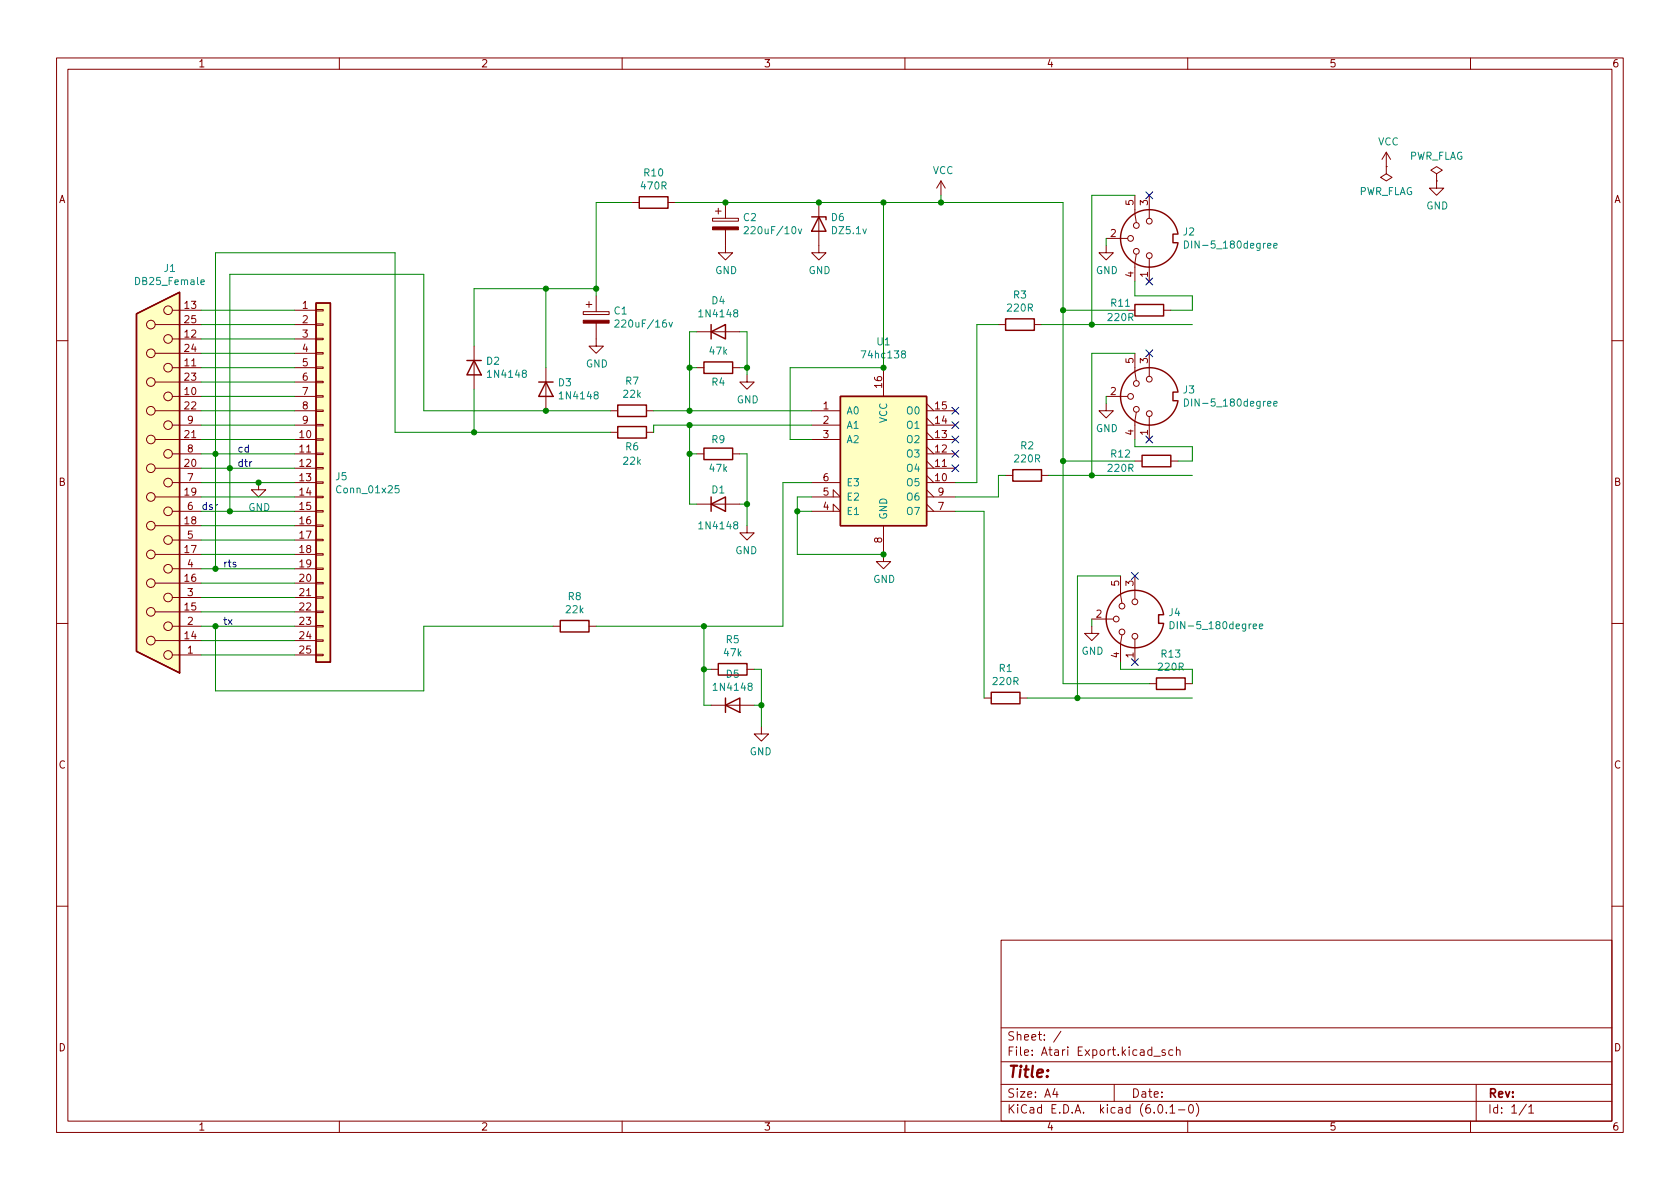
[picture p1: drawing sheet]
<svg xmlns="http://www.w3.org/2000/svg" width="297mm" height="210mm" viewBox="0 0 297 210" stroke-linecap="round" stroke-linejoin="round" font-family="sans-serif">
<g fill="none" stroke="#840000" stroke-width=".18">
<path d="M10 10.2h277v190.1h-277zM12 12.2h273v186.1h-273zM60 10.2v2M110 10.2v2M160 10.2v2M210 10.2v2M260 10.2v2M111.8 35.8h1.2M118.1 35.8h1.3M126 38.6h4.6v.5h-4.6zM126.5 37.3h1M127 36.8v1"/>
<path d="M128.3 35.8v2.8M144.8 35.8v8.9h1.2l-1.2 1.3-1.3-1.3h1.3M166.4 32l-.8 1.3M166.4 32v2.5M166.4 32l.7 1.3M200.7 34.5v3.3l.2 1.6M203.2 34.5v4.1M245.1 29.5v1.2l1 .7-1 .6-1-.6 1-.7M245.1 29.5h.1M245.1 26.9l-.8 1.3M245.1 26.9v2.6M245.1 26.9l.8 1.3"/>
<path d="M254 32v1.3h1.3l-1.3 1.2-1.3-1.2h1.3M254 30.7l1-.6-1-.6-1 .6 1 .6v1.3M254 32h.1M27.4 57.4h8.2M30.5 54.9h5.1M30.5 59.9h5.1M52.1 57.4h3.8M52.1 54.9h3.8M52.1 59.9h3.8M55.9 59.8h1.2v.3h-1.2zM55.9 57.3h1.2v.2h-1.2zM55.9 54.7h1.2v.3h-1.2z"/>
<path d="M103.1 55.1h4.6v.5h-4.6zM103.6 53.8h1M104.1 53.3v1.1M105.4 57.1v4.1h1.3l-1.3 1.3-1.3-1.3h1.3M105.4 52.3v2.8M123.2 58.7h7.6M128.3 40.6v4.1h1.2l-1.2 1.3-1.3-1.3h1.3M176.5 57.4h1.3M182.9 57.4h1.2M195.6 43.4v1.3h1.2l-1.2 1.3-1.3-1.3h1.3M195.6 42.2h3.8M199.4 54.9h1.3"/>
<path d="M200.9 45l-.2 1.5v3.3M203.2 45.7v4.1M205.7 54.9h1.3M10 60.2h2M27.4 72.6h8.2M27.4 77.7h8.2M27.4 62.5h8.2M27.4 67.6h8.2M30.5 65h5.1M30.5 70.1h5.1M30.5 75.2h5.1M52.1 65h3.8"/>
<path d="M52.1 70.1h3.8M52.1 72.6h3.8M52.1 77.7h3.8M52.1 75.2h3.8M52.1 62.5h3.8M52.1 67.6h3.8M55.9 77.6h1.2v.2h-1.2zM55.9 75.1h1.2v.2h-1.2zM55.9 72.5h1.2v.3h-1.2zM55.9 70h1.2v.2h-1.2zM55.9 67.4h1.2v.3h-1.2zM55.9 64.9h1.2v.2h-1.2z"/>
<path d="M55.9 62.4h1.2v.2h-1.2zM83.8 61.2v7.6M96.5 65v7.6M107.9 76.4h1.3M107.9 72.6h1.3M114.3 76.4h1.3M114.3 72.6h1.3M123.2 65h1.3M129.5 65h1.3M132.1 66.3v1.3h1.2l-1.2 1.2-1.3-1.2h1.3M143.5 72.6h5.1M143.5 77.7h5.1"/>
<path d="M143.5 75.2h5.1M156.2 65v5.1M163.8 72.6h5.1M163.8 79l1.3 1.3M163.8 77.7h5.1M163.8 76.4l1.3 1.3M163.8 75.2h5.1M163.8 73.9l1.3 1.3M163.8 71.4l1.3 1.2M195.6 71.4v1.2h1.2l-1.2 1.3-1.3-1.3h1.3M195.6 70.1h3.8M200.7 62.5v3.3l.2 1.5"/>
<path d="M200.9 72.9l-.2 1.5v3.3M203.2 62.5v4M203.2 73.7v4M285 60.2h2M27.4 82.8h8.2M27.4 87.9h8.2M27.4 93h8.2M27.4 98h8.2M30.5 80.3h5.1M30.5 85.3h5.1M30.5 90.4h5.1M30.5 95.5h5.1"/>
<path d="M45.7 85.3v1.3h1.3l-1.3 1.3-1.3-1.3h1.3M52.1 80.3h3.8M52.1 85.3h3.8M52.1 82.8h3.8M52.1 90.4h3.8M52.1 87.9h3.8M52.1 93h3.8M52.1 95.5h3.8M52.1 98h3.8M55.9 97.9h1.2v.3h-1.2zM55.9 95.4h1.2v.2h-1.2zM55.9 92.8h1.2v.3h-1.2z"/>
<path d="M55.9 90.3h1.2v.2h-1.2zM55.9 87.8h1.2v.2h-1.2zM55.9 85.2h1.2v.3h-1.2zM55.9 82.7h1.2v.2h-1.2zM55.9 80.1h1.2v.3h-1.2zM123.2 89.1h7.6M123.2 80.3h1.3M129.5 80.3h1.3M132.1 93v1.2h-1.3l1.3 1.3 1.2-1.3h-1.2M143.5 90.4h5.1l-1.3-1.3v1.3M143.5 87.9h5.1l-1.3-1.3v1.3M143.5 85.3h5.1"/>
<path d="M156.2 93v6.3h1.3l-1.3 1.3-1.3-1.3h1.3M163.8 80.3h5.1M163.8 85.3h5.1M163.8 84.1l1.3 1.2M163.8 82.8h5.1M163.8 81.5l1.3 1.3M163.8 90.4h5.1M163.8 87.9h5.1M163.8 89.1l1.3 1.3M163.8 86.6l1.3 1.3M177.8 84.1h1.3M184.1 84.1h1.3"/>
<path d="M200.7 81.5h1.2M207 81.5h1.3M10 110.2h2M27.4 103.1h8.2M27.4 108.2h8.2M27.4 113.3h8.2M30.5 110.7h5.1M30.5 100.6h5.1M30.5 105.7h5.1M30.5 115.8h5.1M52.1 110.7h3.8M52.1 100.6h3.8"/>
<path d="M52.1 103.1h3.8M52.1 105.7h3.8M52.1 108.2h3.8M52.1 113.3h3.8M52.1 115.8h3.8M55.9 115.7h1.2v.2h-1.2zM55.9 113.2h1.2v.2h-1.2zM55.9 110.6h1.2v.3h-1.2zM55.9 108.1h1.2v.2h-1.2zM55.9 105.5h1.2v.3h-1.2zM55.9 103h1.2v.2h-1.2zM55.9 100.5h1.2v.2h-1.2z"/>
<path d="M97.8 110.7h1.3M104.1 110.7h1.3M125.7 118.4h1.3M132.1 118.4h1.2M193 110.7v1.3h1.3l-1.3 1.3-1.2-1.3h1.2M193 109.5h3.8M198.1 101.8v3.4l.3 1.5M198.4 112.3l-.3 1.5v3.3M200.7 101.8v4.1M200.7 113v4.1M285 110.2h2M125.7 124.7h7.6"/>
<path d="M134.6 128.5v1.3h-1.3l1.3 1.3 1.3-1.3h-1.3M174 123.4h1.3M180.3 123.4h1.3M203.2 120.9h1.3M209.5 120.9h1.3M10 160.2h2M177 166.3h108v32h-108zM285 160.2h2M60 198.3v2M110 198.3v2M160 198.3v2M177 194.8h108"/>
<path d="M177 191.8h108M177 187.8h108M177 181.8h108M186.5 192.5l-.4 1h1M186.9 193v1M187.6 182.4l-1.3 1.9M197 191.8v3M204 186.8h1.1M204.9 195.4l.2-.1a.81 .81 0 0 1 .6 .7 .81 .81 0 0 1-.3 .8h-.2a.81 .81 0 0 1-.6-.6 .81 .81 0 0 1 .3-.8zM206 185.7l-.4-.1-.2 .2 .1 .3 .5 .1v.4h-.6M206.2 196.7v.1M206.9 195.8l.4-.5v1.5"/>
<path d="M206.9 196.8h.8M207.4 185.7l-.5-.1-.3 .3v.4l.2 .3h.6M208 185.8l.2-.2 .4 .1v.9M208 185.1v1.5M208.4 196.3h1.1M210 198.3v2M210.4 195.4l.1-.1a.81 .81 0 0 1 .6 .7 .81 .81 0 0 1-.3 .8h-.2a.81 .81 0 0 1-.5-.6 .81 .81 0 0 1 .3-.8zM211.5 195.1a1.72 1.72 0 0 1 0 2.3M260 198.3v2M261 191.8v6.5M269.9 195.3l-1.3 1.9M270.3 195.8l.4-.5v1.5"/>
<path d="M270.3 196.8h.9"/>
<circle cx="200.9" cy="39.9" r=".51"/>
<circle cx="203.2" cy="39.1" r=".51"/>
<circle cx="26.7" cy="57.4" r=".76"/>
<circle cx="29.7" cy="59.9" r=".76"/>
<circle cx="29.7" cy="54.9" r=".76"/>
<circle cx="199.9" cy="42.2" r=".51"/>
<circle cx="200.9" cy="44.4" r=".51"/>
<circle cx="203.2" cy="45.2" r=".51"/>
<circle cx="26.7" cy="62.5" r=".76"/>
<circle cx="26.7" cy="67.6" r=".76"/>
<circle cx="26.7" cy="72.6" r=".76"/>
<circle cx="26.7" cy="77.7" r=".76"/>
<circle cx="29.7" cy="70.1" r=".76"/>
<circle cx="29.7" cy="75.2" r=".76"/>
<circle cx="29.7" cy="65" r=".76"/>
<circle cx="199.9" cy="70.1" r=".51"/>
<circle cx="200.9" cy="67.8" r=".51"/>
<circle cx="200.9" cy="72.4" r=".51"/>
<circle cx="203.2" cy="67.1" r=".51"/>
<circle cx="203.2" cy="73.1" r=".51"/>
<circle cx="26.7" cy="98" r=".76"/>
<circle cx="26.7" cy="82.8" r=".76"/>
<circle cx="26.7" cy="87.9" r=".76"/>
<circle cx="26.7" cy="93" r=".76"/>
<circle cx="29.7" cy="80.3" r=".76"/>
<circle cx="29.7" cy="90.4" r=".76"/>
<circle cx="29.7" cy="95.5" r=".76"/>
<circle cx="29.7" cy="85.3" r=".76"/>
<circle cx="26.7" cy="108.2" r=".76"/>
<circle cx="26.7" cy="113.3" r=".76"/>
<circle cx="26.7" cy="103.1" r=".76"/>
<circle cx="29.7" cy="115.8" r=".76"/>
<circle cx="29.7" cy="105.7" r=".76"/>
<circle cx="29.7" cy="100.6" r=".76"/>
<circle cx="29.7" cy="110.7" r=".76"/>
<circle cx="197.4" cy="109.5" r=".51"/>
<circle cx="198.4" cy="107.2" r=".51"/>
<circle cx="198.4" cy="111.8" r=".51"/>
<circle cx="200.7" cy="112.5" r=".51"/>
<circle cx="200.7" cy="106.4" r=".51"/>
</g>
<g fill="none" stroke="#840000" stroke-width=".25">
<path d="M113 34.8h5.1v2h-5.1zM143.5 38.3h2.5v.6M144.8 38.3l1.2 2.6h-2.5zM24.1 55.5l7.6-3.8v67.3l-7.6-3.8zM55.9 53.6h2.5v63.5h-2.5zM125.7 58.7l2.6-1.3v2.5zM125.7 57.4v2.5M177.8 56.4h5.1v2h-5.1zM200.7 53.8h5v2.1h-5zM208.2 41.4h-.8v1.5h.8M208.3 41.4a5.1 5.1 0 0 0-7.8-3.5 5.1 5.1 0 0 0 0 8.5 5.1 5.1 0 0 0 7.8-3.5M82.5 63.7h2.6"/>
<path d="M83.8 63.7l1.3 2.6h-2.6zM95.2 67.6h2.6M96.5 67.6l1.3 2.5h-2.6zM109.2 75.4h5.1v2.1h-5.1zM109.2 71.6h5.1v2.1h-5.1zM124.5 64h5v2h-5zM124.5 79.2h5v2.1h-5zM148.6 70.1h15.2v22.9h-15.2zM208.2 69.3h-.8v1.6h.8M208.3 69.3a5.1 5.1 0 0 0-7.8-3.5 5.1 5.1 0 0 0 0 8.6 5.1 5.1 0 0 0 7.8-3.5M125.7 89.1l2.6-1.2v2.5zM125.7 87.9v2.5"/>
<path d="M179.1 83.1h5v2h-5zM201.9 80.5h5.1v2h-5.1zM99.1 109.7h5v2.1h-5zM127 117.3h5.1v2.1h-5.1zM200.7 104.4a5.1 5.1 0 0 0-5.1 5.1 5.1 5.1 0 0 0 5.1 5M200.7 104.4a5.1 5.1 0 0 1 5 4.3M204.5 119.9h5v2h-5zM205.6 108.7h-.7v1.5h.7M205.7 110.2a5.1 5.1 0 0 1-5 4.3M128.3 124.7l2.5-1.3v2.6zM128.3 123.4v2.6M175.3 122.4h5v2.1h-5z"/>
</g>
<g fill="none" stroke="#008484" stroke-width=".18">
<path d="M35.5 49.9l.6-.1v-.3h-.4l-.2 .2 .1 .6h.5M108.7 56.7l.5-.1 .3 .3-.8 .9h.8M118.3 57l.3 .8 .3-.8M131.6 40.2l.5-.1 .2 .3-.8 .9h.8M141.1 40.5l.3 .8 .3-.8M209.4 42.6a.64 .64 0 0 1 .8 .6 .64 .64 0 0 1-.8 .7zM225.2 43.5l.6-.2v-.2l-.4-.1-.2 .2 .1 .6h.5M159.6 62.6l-.2-.3v-.1l.2-.2 .4 .1 .1 .2v.2l-.6 .1-.1 .2v.3l.2 .2 .4-.1 .1-.1v-.3l-.2-.2M209.4 70.5a.64 .64 0 0 1 .8 .7 .64 .64 0 0 1-.8 .6zM225.2 71.4l.6-.1v-.3h-.4l-.2 .2 .1 .6h.5M70.5 85.9h-.6l-.1 .6 .2-.1h.4l.2 .2-.1 .4-.2 .2-.5-.2M206.9 109.9a.64 .64 0 0 1 .7 .7 .64 .64 0 0 1-.7 .6z"/>
<path d="M222.7 110.8l.6-.2-.1-.2-.4-.1-.1 .2v.6h.5"/>
</g>
<g fill="#840000" stroke="#840000" stroke-width=".18">
<path d="M103.1 56.6h4.6v.5h-4.6z"/>
<path d="M126 40.1h4.6v.5h-4.6z"/>
</g>
<g fill="#ffffc2" stroke="#ffffc2" stroke-width=".18">
<path d="M148.6 70.1h15.2v22.9h-15.2z"/>
<path d="M55.9 53.6h2.5v63.5h-2.5z"/>
<path d="M24.1 55.5l7.6-3.8v67.3l-7.6-3.8z"/>
</g>
<g fill="none" stroke="#008400" stroke-width=".18">
<path d="M111.8 35.8h-6.4v16.5M119.4 35.8h68.6v85.1h15.2M156.2 35.8v29.2h-16.5v12.7h3.8M166.4 34.5v1.3M200.7 34.5h-7.7v22.9M35.6 57.4h16.5M35.6 59.9h16.5M35.6 54.9h16.5M96.5 51v14M105.4 51h-21.6v10.2M123.2 58.7h-1.3v13.9M130.8 58.7h1.3v7.6"/>
<path d="M176.5 57.4h-3.8v27.9h-3.8M184.1 57.4h26.7M188 54.9h11.4M195.6 42.2v1.2M200.7 49.8v2.5h10.1v2.6h-3.8M35.6 77.7h16.5M35.6 75.2h16.5M35.6 72.6h16.5M35.6 65h16.5M35.6 70.1h16.5M35.6 67.6h16.5M35.6 62.5h16.5"/>
<path d="M83.8 68.8v7.6M107.9 72.6h-33v-24.1h-34.3v41.9M107.9 76.4h-38.1v-31.7h-31.7v55.9M115.6 72.6h27.9M121.9 75.2v13.9h1.3M121.9 65h1.3M130.8 65h1.3M143.5 75.2h-27.9v1.2M195.6 70.1v1.3M200.7 77.7v1.3h10.1v2.5h-2.5M200.7 62.5h-7.7v21.6M35.6 98h16.5"/>
<path d="M35.6 87.9h16.5M35.6 85.3h16.5M35.6 90.4h16.5M35.6 80.3h16.5M35.6 82.8h16.5M35.6 93h16.5M35.6 95.5h16.5M121.9 80.3h1.3M130.8 80.3h1.3v12.7M130.8 89.1h1.3M141 90.4h2.5M143.5 87.9h-2.5v10.1h15.2"/>
<path d="M143.5 85.3h-5.1v25.4h-33M168.9 90.4h5.1v33M177.8 84.1h-1.3v3.8h-7.6M185.4 84.1h25.4M188 81.5h12.7M35.6 110.7h16.5M35.6 100.6h16.5M35.6 113.3h16.5M35.6 115.8h16.5M35.6 105.7h16.5M35.6 108.2h16.5M35.6 103.1h16.5"/>
<path d="M38.1 110.7v11.5h36.8v-11.5h22.9M124.5 110.7v14h1.2M124.5 118.4h1.2M133.3 118.4h1.3v10.1M193 109.5v1.2M198.1 117.1v1.3h12.7v2.5M198.1 101.8h-7.6v21.6M133.3 124.7h1.3M181.6 123.4h29.2"/>
</g>
<g fill="none" stroke="#000084" stroke-width=".18">
<path d="M202.6 33.9l1.2 1.2M203.8 33.9l-1.2 1.2M202.6 49.2l1.2 1.2M203.8 49.2l-1.2 1.2M168.3 74.6l1.2 1.2M168.3 79.6l1.2 1.3M168.3 72l1.2 1.2M168.3 77.1l1.2 1.2M169.5 74.6l-1.2 1.2M169.5 79.6l-1.2 1.3M169.5 72l-1.2 1.2M169.5 77.1l-1.2 1.2"/>
<path d="M202.6 77.1l1.2 1.2M202.6 61.9l1.2 1.2M203.8 77.1l-1.2 1.2M203.8 61.9l-1.2 1.2M168.3 82.2l1.2 1.2M169.5 82.2l-1.2 1.2M200.1 116.5l1.2 1.2M200.1 101.2l1.2 1.3M201.3 116.5l-1.2 1.2M201.3 101.2l-1.2 1.3"/>
</g>
<g fill="#008400" stroke="#008400" stroke-width=".18">
<circle cx="83.8" cy="76.4" r=".46"/>
<circle cx="96.5" cy="72.6" r=".46"/>
<circle cx="121.9" cy="72.6" r=".46"/>
<circle cx="121.9" cy="65" r=".46"/>
<circle cx="105.4" cy="51" r=".46"/>
<circle cx="96.5" cy="51" r=".46"/>
<circle cx="128.3" cy="35.8" r=".46"/>
<circle cx="144.8" cy="35.8" r=".46"/>
<circle cx="156.2" cy="65" r=".46"/>
<circle cx="132.1" cy="65" r=".46"/>
<circle cx="156.2" cy="35.8" r=".46"/>
<circle cx="156.2" cy="98" r=".46"/>
<circle cx="141" cy="90.4" r=".46"/>
<circle cx="134.6" cy="124.7" r=".46"/>
<circle cx="45.7" cy="85.3" r=".46"/>
<circle cx="40.6" cy="90.4" r=".46"/>
<circle cx="188" cy="81.5" r=".46"/>
<circle cx="166.4" cy="35.8" r=".46"/>
<circle cx="193" cy="57.4" r=".46"/>
<circle cx="188" cy="54.9" r=".46"/>
<circle cx="38.1" cy="110.7" r=".46"/>
<circle cx="38.1" cy="100.6" r=".46"/>
<circle cx="38.1" cy="80.3" r=".46"/>
<circle cx="40.6" cy="82.8" r=".46"/>
<circle cx="124.5" cy="110.7" r=".46"/>
<circle cx="132.1" cy="89.1" r=".46"/>
<circle cx="124.5" cy="118.4" r=".46"/>
<circle cx="121.9" cy="75.2" r=".46"/>
<circle cx="121.9" cy="80.3" r=".46"/>
<circle cx="193" cy="84.1" r=".46"/>
<circle cx="190.5" cy="123.4" r=".46"/>
</g>
<text font-size="2.8" fill="#840000" x="178" y="190.6">Title:</text>
<g font-size="2.1" fill="#840000">
<text x="178" y="184">Sheet: /</text>
<text x="178" y="186.7">File: Atari Export.kicad_sch</text>
<text x="178" y="196.9">KiCad E.D.A. kicad (6.0.1-0)</text>
<text x="178" y="194.1">Size: A4</text>
<text x="200" y="194.1">Date:</text>
<text x="263" y="194.1">Rev:</text>
<text x="263" y="196.9">Id: 1/1</text>
</g>
<g font-size="1.8" fill="#840000">
<text x="35" y="11.9">1</text>
<text x="85" y="11.9">2</text>
<text x="135" y="11.9">3</text>
<text x="185" y="11.9">4</text>
<text x="235" y="11.9">5</text>
<text x="285" y="11.9">6</text>
<text x="10.3" y="35.9">A</text>
<text x="285.3" y="35.9">A</text>
<text x="196.4" y="41.9">2</text>
<text x="200.4" y="36.3" transform="rotate(-90 200.4 36.3)">5</text>
<text x="202.9" y="36.3" transform="rotate(-90 202.9 36.3)">3</text>
<text x="200.4" y="49" transform="rotate(-90 200.4 49)">4</text>
<text x="202.9" y="49" transform="rotate(-90 202.9 49)">1</text>
<text x="32.7" y="59.7">12</text>
<text x="32.7" y="54.6">13</text>
<text x="32.7" y="57.1">25</text>
<text x="53.5" y="54.6">1</text>
<text x="53.5" y="57.1">2</text>
<text x="53.5" y="59.7">3</text>
<text x="32.7" y="64.8">11</text>
<text x="32.7" y="62.2">24</text>
<text x="53.5" y="62.2">4</text>
<text x="53.5" y="64.8">5</text>
<text x="200.4" y="64.2" transform="rotate(-90 200.4 64.2)">5</text>
<text x="202.9" y="64.2" transform="rotate(-90 202.9 64.2)">3</text>
<text x="32.7" y="69.8">10</text>
<text x="32.7" y="67.3">23</text>
<text x="53.5" y="67.3">6</text>
<text x="53.5" y="69.8">7</text>
<text x="156" y="68.5" transform="rotate(-90 156 68.5)">16</text>
<text x="196.4" y="69.8">2</text>
<text x="32.7" y="77.5">21</text>
<text x="32.7" y="72.4">22</text>
<text x="33.2" y="74.9">9</text>
<text x="53" y="77.5">10</text>
<text x="53.5" y="72.4">8</text>
<text x="53.5" y="74.9">9</text>
<text x="145.6" y="72.4">1</text>
<text x="145.6" y="74.9">2</text>
<text x="145.6" y="77.5">3</text>
<text x="165.4" y="77.5">13</text>
<text x="165.4" y="74.9">14</text>
<text x="165.4" y="72.4">15</text>
<text x="200.4" y="76.9" transform="rotate(-90 200.4 76.9)">4</text>
<text x="202.9" y="76.9" transform="rotate(-90 202.9 76.9)">1</text>
<text x="32.7" y="82.5">20</text>
<text x="33.2" y="80">8</text>
<text x="53" y="80">11</text>
<text x="53" y="82.5">12</text>
<text x="165.4" y="82.5">11</text>
<text x="165.4" y="80">12</text>
<text x="10.3" y="85.9">B</text>
<text x="32.7" y="87.6">19</text>
<text x="33.2" y="85.1">7</text>
<text x="53" y="85.1">13</text>
<text x="53" y="87.6">14</text>
<text x="145.6" y="87.6">5</text>
<text x="145.6" y="85.1">6</text>
<text x="165.4" y="85.1">10</text>
<text x="165.9" y="87.6">9</text>
<text x="285.3" y="85.9">B</text>
<text x="32.7" y="92.7">18</text>
<text x="33.2" y="95.2">5</text>
<text x="33.2" y="90.2">6</text>
<text x="53" y="90.2">15</text>
<text x="53" y="92.7">16</text>
<text x="53" y="95.2">17</text>
<text x="145.6" y="90.2">4</text>
<text x="156" y="96" transform="rotate(-90 156 96)">8</text>
<text x="165.9" y="90.2">7</text>
<text x="32.7" y="97.8">17</text>
<text x="33.2" y="100.3">4</text>
<text x="53" y="97.8">18</text>
<text x="53" y="100.3">19</text>
<text x="32.7" y="107.9">15</text>
<text x="32.7" y="102.9">16</text>
<text x="33.2" y="105.4">3</text>
<text x="53" y="102.9">20</text>
<text x="53" y="105.4">21</text>
<text x="53" y="107.9">22</text>
<text x="197.9" y="103.6" transform="rotate(-90 197.9 103.6)">5</text>
<text x="200.4" y="103.6" transform="rotate(-90 200.4 103.6)">3</text>
<text x="32.7" y="113">14</text>
<text x="33.2" y="110.5">2</text>
<text x="53" y="110.5">23</text>
<text x="53" y="113">24</text>
<text x="193.8" y="109.2">2</text>
<text x="33.2" y="115.6">1</text>
<text x="53" y="115.6">25</text>
<text x="197.9" y="116.3" transform="rotate(-90 197.9 116.3)">4</text>
<text x="200.4" y="116.3" transform="rotate(-90 200.4 116.3)">1</text>
<text x="10.3" y="135.9">C</text>
<text x="285.3" y="135.9">C</text>
<text x="10.3" y="185.9">D</text>
<text x="285.3" y="185.9">D</text>
<text x="35" y="199.9">1</text>
<text x="85" y="199.9">2</text>
<text x="135" y="199.9">3</text>
<text x="185" y="199.9">4</text>
<text x="235" y="199.9">5</text>
<text x="285" y="199.9">6</text>
</g>
<g font-size="1.8" fill="#008484">
<text x="243.6" y="25.7">VCC</text>
<text x="249" y="28.2">PWR_FLAG</text>
<text x="113.5" y="33.5">470R</text>
<text x="113.9" y="31.2">R10</text>
<text x="164.9" y="30.8">VCC</text>
<text x="240.1" y="34.5">PWR_FLAG</text>
<text x="131.5" y="39.1">C2</text>
<text x="132.4" y="41.4">220uF/10v</text>
<text x="147" y="39.1">D6</text>
<text x="147.2" y="41.4">DZ5.1v</text>
<text x="209.2" y="41.6">J2</text>
<text x="252.2" y="37">GND</text>
<text x="210.4" y="43.9">DIN-5_180degree</text>
<text x="24.2" y="50.4">DB25_Female</text>
<text x="29" y="48.1">J1</text>
<text x="125.9" y="53.8">D4</text>
<text x="126.4" y="48.5">GND</text>
<text x="142.9" y="48.5">GND</text>
<text x="179.2" y="52.8">R3</text>
<text x="193.7" y="48.5">GND</text>
<text x="108.6" y="55.6">C1</text>
<text x="109.5" y="57.9">220uF/16v</text>
<text x="123.9" y="56.1">1N4148</text>
<text x="178.2" y="55.1">220R</text>
<text x="196" y="56.8">220R</text>
<text x="196.5" y="54.2">R11</text>
<text x="86" y="64.5">D2</text>
<text x="103.6" y="65">GND</text>
<text x="125.5" y="62.7">47k</text>
<text x="152.7" y="63.4">74hc138</text>
<text x="155.1" y="61.1">U1</text>
<text x="86.5" y="66.8">1N4148</text>
<text x="98.7" y="68.3">D3</text>
<text x="99.2" y="70.6">1N4148</text>
<text x="110.3" y="70.3">22k</text>
<text x="110.6" y="68">R7</text>
<text x="125.9" y="68.2">R4</text>
<text x="130.2" y="71.3">GND</text>
<text x="209.2" y="69.6">J3</text>
<text x="210.4" y="71.9">DIN-5_180degree</text>
<text x="149.6" y="73.3">A0</text>
<text x="149.6" y="75.8">A1</text>
<text x="156.8" y="74.8" transform="rotate(-90 156.8 74.8)">VCC</text>
<text x="160.5" y="75.8">O1</text>
<text x="160.5" y="73.3">O0</text>
<text x="193.7" y="76.4">GND</text>
<text x="110.3" y="82.2">22k</text>
<text x="110.6" y="79.6">R6</text>
<text x="125.5" y="83.4">47k</text>
<text x="125.9" y="78.4">R9</text>
<text x="149.6" y="78.4">A2</text>
<text x="160.5" y="83.4">O4</text>
<text x="160.5" y="80.9">O3</text>
<text x="160.5" y="78.4">O2</text>
<text x="179.5" y="81.8">220R</text>
<text x="180.5" y="79.4">R2</text>
<text x="196" y="83.4">220R</text>
<text x="196.5" y="80.9">R12</text>
<text x="59.4" y="84.9">J5</text>
<text x="59.8" y="87.2">Conn_01x25</text>
<text x="125.9" y="87.2">D1</text>
<text x="149.6" y="88.5">E2</text>
<text x="149.6" y="86">E3</text>
<text x="160.5" y="86">O5</text>
<text x="160.5" y="88.5">O6</text>
<text x="43.9" y="90.4">GND</text>
<text x="123.9" y="93.6">1N4148</text>
<text x="149.6" y="91.1">E1</text>
<text x="156.8" y="91.9" transform="rotate(-90 156.8 91.9)">GND</text>
<text x="160.5" y="91.1">O7</text>
<text x="130" y="98">GND</text>
<text x="100.5" y="106.1">R8</text>
<text x="154.4" y="103.1">GND</text>
<text x="100.1" y="108.4">22k</text>
<text x="128.4" y="113.7">R5</text>
<text x="206.7" y="108.9">J4</text>
<text x="207.9" y="111.2">DIN-5_180degree</text>
<text x="128.1" y="116">47k</text>
<text x="128.4" y="119.8">D5</text>
<text x="176.7" y="118.8">R1</text>
<text x="191.2" y="115.8">GND</text>
<text x="204.9" y="118.6">220R</text>
<text x="205.4" y="116.3">R13</text>
<text x="126.4" y="122.1">1N4148</text>
<text x="175.7" y="121.1">220R</text>
<text x="132.5" y="133.5">GND</text>
</g>
<g font-size="1.8" fill="#0000c2">
<text x="41.9" y="82.5">dtr</text>
<text x="41.9" y="80">cd</text>
<text x="35.6" y="90.2">dsr</text>
<text x="39.4" y="100.3">rts</text>
<text x="39.4" y="110.5">tx</text>
</g>
</svg>
